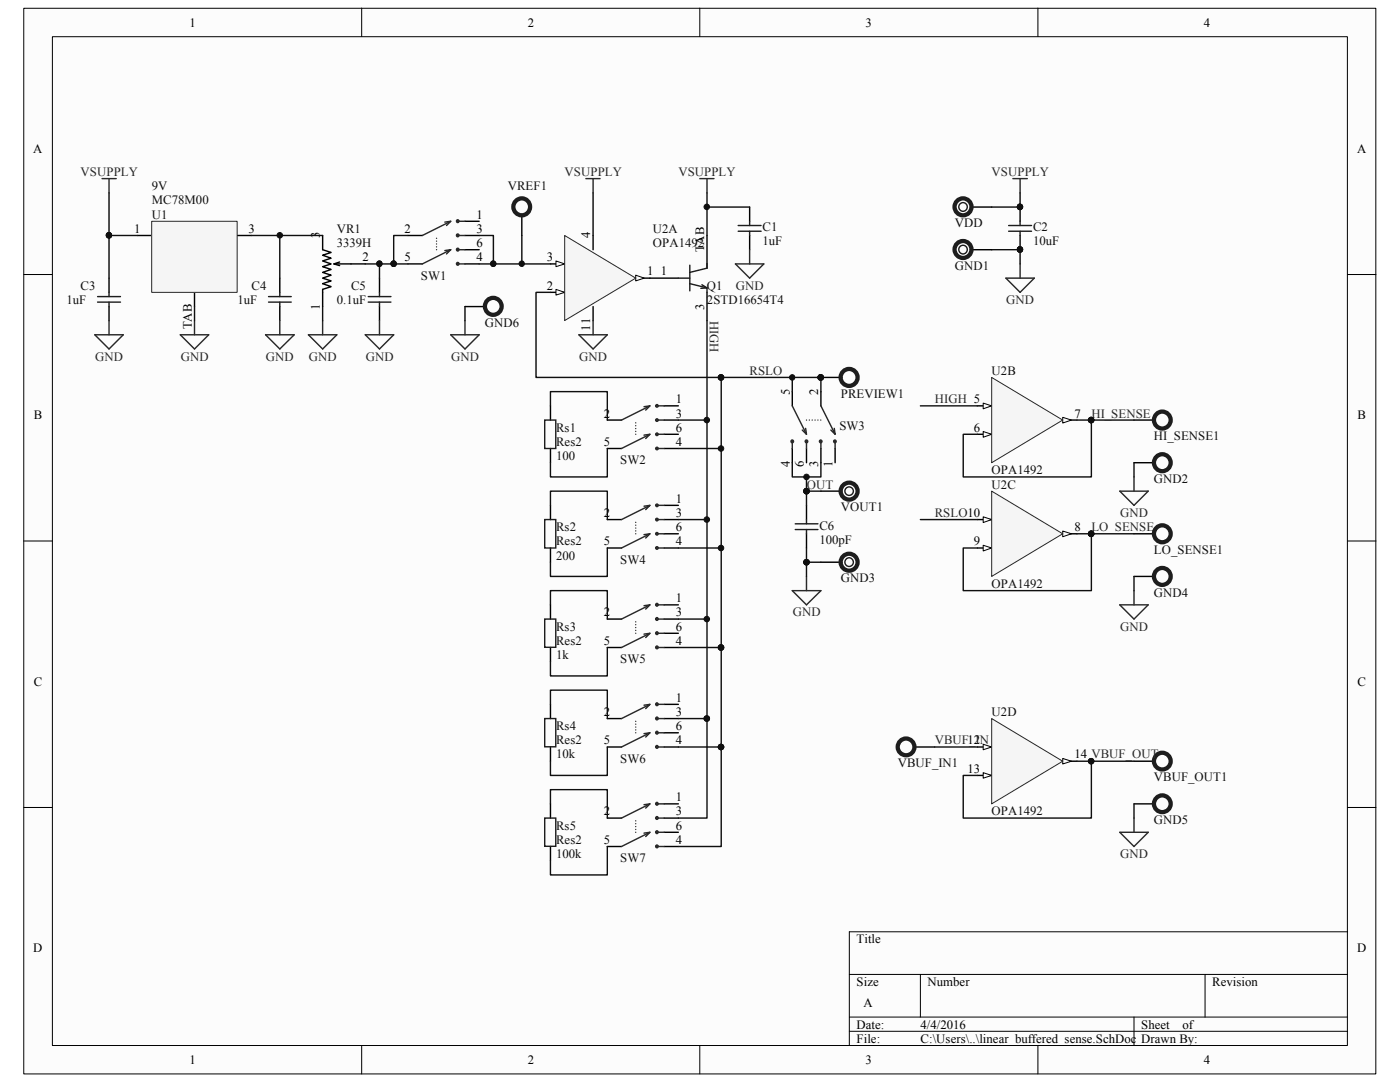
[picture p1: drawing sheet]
<svg xmlns="http://www.w3.org/2000/svg" width="279mm" height="216mm" viewBox="0 0 279 216" stroke-linecap="round" stroke-linejoin="round" font-family="sans-serif">
<path d="M4.8 1.7h269.8v212.6h-269.8z" fill="#fcfcfc"/>
<path d="M4.7 1.7h269.9v212.6h-269.9z" fill="none" stroke="#000" stroke-width=".2"/>
<path d="M10.5 7.4h258.4v201.2h-258.4z" fill="#fcfcfc"/>
<g fill="none" stroke="#000" stroke-width=".2">
<path d="M10.5 7.3h258.4v201.3h-258.4zM72.2 1.6v5.7M139.7 1.6v5.7M207.1 1.6v5.7M4.7 54.8h5.7M268.9 54.8h5.7M4.7 107.9h5.7M268.9 107.9h5.7M4.7 161.1h5.7M268.9 161.1h5.7M169.5 194.4h99.4M183.7 194.4v8.5"/>
<path d="M240.5 194.4v8.5M268.9 185.9h-99.4v22.7M72.2 208.6v5.7M139.7 208.6v5.7M169.5 202.9h99.4M169.5 205.8h99.4M207.1 208.6v5.7M226.3 202.9v5.7"/>
</g>
<path d="M126.9 55.5h2.8" fill="none" stroke="#000" stroke-width=".28"/>
<path d="M126.9 54.9l1.7 .6-1.7 .5z" fill="#fcfcfc"/>
<path d="M126.9 54.9l1.7 .6-1.7 .5z" fill="none" stroke="#000" stroke-width=".2"/>
<path d="M109.9 58.3h2.8" fill="none" stroke="#000" stroke-width=".28"/>
<path d="M111 57.7l1.7 .6-1.7 .6z" fill="#fcfcfc"/>
<path d="M111 57.7l1.7 .6-1.7 .6z" fill="none" stroke="#000" stroke-width=".2"/>
<path d="M109.9 52.7h2.8" fill="none" stroke="#000" stroke-width=".28"/>
<path d="M111 52.1l1.7 .6-1.7 .5z" fill="#fcfcfc"/>
<path d="M111 52.1l1.7 .6-1.7 .5z" fill="none" stroke="#000" stroke-width=".2"/>
<path d="M118.4 47v2.8M118.4 61.2v2.8" fill="none" stroke="#000" stroke-width=".28"/>
<path d="M112.7 47l14.2 8.5-14.2 8.5z" fill="#f5f5f5"/>
<path d="M112.7 47l14.2 8.5-14.2 8.5z" fill="none" stroke="#262626" stroke-width=".2"/>
<path d="M195.1 81h2.8" fill="none" stroke="#000" stroke-width=".28"/>
<path d="M196.2 80.4l1.7 .6-1.7 .6z" fill="#fcfcfc"/>
<path d="M196.2 80.4l1.7 .6-1.7 .6z" fill="none" stroke="#000" stroke-width=".2"/>
<path d="M195.1 86.7h2.8" fill="none" stroke="#000" stroke-width=".28"/>
<path d="M196.2 86.1l1.7 .6-1.7 .5z" fill="#fcfcfc"/>
<path d="M196.2 86.1l1.7 .6-1.7 .5z" fill="none" stroke="#000" stroke-width=".2"/>
<path d="M212.1 83.8h2.8" fill="none" stroke="#000" stroke-width=".28"/>
<path d="M212.1 83.3l1.7 .5-1.7 .6z" fill="#fcfcfc"/>
<path d="M212.1 83.3l1.7 .5-1.7 .6z" fill="none" stroke="#000" stroke-width=".2"/>
<path d="M197.9 75.3l14.2 8.5-14.2 8.5z" fill="#f5f5f5"/>
<path d="M197.9 75.3l14.2 8.5-14.2 8.5z" fill="none" stroke="#262626" stroke-width=".2"/>
<path d="M212.1 106.5h2.8" fill="none" stroke="#000" stroke-width=".28"/>
<path d="M212.1 106l1.7 .5-1.7 .6z" fill="#fcfcfc"/>
<path d="M212.1 106l1.7 .5-1.7 .6z" fill="none" stroke="#000" stroke-width=".2"/>
<path d="M195.1 109.3h2.8" fill="none" stroke="#000" stroke-width=".28"/>
<path d="M196.2 108.8l1.7 .5-1.7 .6z" fill="#fcfcfc"/>
<path d="M196.2 108.8l1.7 .5-1.7 .6z" fill="none" stroke="#000" stroke-width=".2"/>
<path d="M195.1 103.7h2.8" fill="none" stroke="#000" stroke-width=".28"/>
<path d="M196.2 103.1l1.7 .6-1.7 .6z" fill="#fcfcfc"/>
<path d="M196.2 103.1l1.7 .6-1.7 .6z" fill="none" stroke="#000" stroke-width=".2"/>
<path d="M197.9 98l14.2 8.5-14.2 8.5z" fill="#f5f5f5"/>
<path d="M197.9 98l14.2 8.5-14.2 8.5z" fill="none" stroke="#262626" stroke-width=".2"/>
<path d="M195.1 149.1h2.8" fill="none" stroke="#000" stroke-width=".28"/>
<path d="M196.2 148.5l1.7 .6-1.7 .5z" fill="#fcfcfc"/>
<path d="M196.2 148.5l1.7 .6-1.7 .5z" fill="none" stroke="#000" stroke-width=".2"/>
<path d="M195.1 154.7h2.8" fill="none" stroke="#000" stroke-width=".28"/>
<path d="M196.2 154.2l1.7 .5-1.7 .6z" fill="#fcfcfc"/>
<path d="M196.2 154.2l1.7 .5-1.7 .6z" fill="none" stroke="#000" stroke-width=".2"/>
<path d="M212.1 151.9h2.8" fill="none" stroke="#000" stroke-width=".28"/>
<path d="M212.1 151.3l1.7 .6-1.7 .5z" fill="#fcfcfc"/>
<path d="M212.1 151.3l1.7 .6-1.7 .5z" fill="none" stroke="#000" stroke-width=".2"/>
<path d="M197.9 143.4l14.2 8.5-14.2 8.5z" fill="#f5f5f5"/>
<path d="M197.9 143.4l14.2 8.5-14.2 8.5z" fill="none" stroke="#262626" stroke-width=".2"/>
<path d="M109.9 81v2.8M109.9 89.5v2.8M121.2 83.8h2.8M121.2 89.5h2.8M132.5 81h2.9M132.5 83.8h2.9M132.5 89.5h2.9M132.5 86.7h2.9" fill="none" stroke="#000" stroke-width=".28"/>
<path d="M108.7 83.8h2.2v5.7h-2.2z" fill="none" stroke="#1c1c1c" stroke-width=".28"/>
<path d="M128.5 81.2l1.2-.2-.8 .8M129.7 81l-5.7 2.8M131.1 81h1.4" fill="none" stroke="#262626" stroke-width=".28"/>
<circle cx="131.1" cy="81" r=".25" fill="#262626"/>
<g fill="none" stroke="#262626" stroke-width=".28">
<path d="M131.1 83.8h1.4"/>
<circle cx="131.1" cy="81" r=".25"/>
</g>
<circle cx="131.1" cy="83.8" r=".25" fill="#262626"/>
<g fill="none" stroke="#262626" stroke-width=".28">
<path d="M128.5 86.8l1.2-.1-.8 .8M129.7 86.7l-5.7 2.8M131.1 86.7h1.4"/>
<circle cx="131.1" cy="83.8" r=".25"/>
</g>
<circle cx="131.1" cy="86.7" r=".25" fill="#262626"/>
<g fill="none" stroke="#262626" stroke-width=".28">
<path d="M131.1 89.5h1.4"/>
<circle cx="131.1" cy="86.7" r=".25"/>
</g>
<circle cx="131.1" cy="89.5" r=".25" fill="#262626"/>
<circle cx="131.1" cy="89.5" r=".25" fill="none" stroke="#262626" stroke-width=".28"/>
<path d="M126.9 86.7v-2.9" fill="none" stroke="#262626" stroke-width=".28" stroke-dasharray="0 .6"/>
<path d="M109.9 81v-2.9h11.3v5.7M121.2 89.5v5.7h-11.3v-2.9M135.4 83.8h5.7" fill="none" stroke="#0e0e0e" stroke-width=".28"/>
<circle cx="141.1" cy="83.8" r=".55" fill="#0e0e0e"/>
<circle cx="141.1" cy="83.8" r=".55" fill="none" stroke="#0e0e0e" stroke-width=".2"/>
<path d="M135.4 89.5h8.5" fill="none" stroke="#0e0e0e" stroke-width=".28"/>
<circle cx="143.9" cy="89.5" r=".55" fill="#0e0e0e"/>
<circle cx="143.9" cy="89.5" r=".55" fill="none" stroke="#0e0e0e" stroke-width=".2"/>
<path d="M109.9 100.8v2.9M109.9 109.3v2.9M121.2 103.7h2.8M121.2 109.3h2.8M132.5 100.8h2.9M132.5 103.7h2.9M132.5 109.3h2.9M132.5 106.5h2.9" fill="none" stroke="#000" stroke-width=".28"/>
<path d="M108.7 103.7h2.2v5.6h-2.2z" fill="none" stroke="#1c1c1c" stroke-width=".28"/>
<path d="M128.5 101l1.2-.2-.8 .9M129.7 100.8l-5.7 2.9M131.1 100.8h1.4" fill="none" stroke="#262626" stroke-width=".28"/>
<circle cx="131.1" cy="100.8" r=".25" fill="#262626"/>
<g fill="none" stroke="#262626" stroke-width=".28">
<path d="M131.1 103.7h1.4"/>
<circle cx="131.1" cy="100.8" r=".25"/>
</g>
<circle cx="131.1" cy="103.7" r=".25" fill="#262626"/>
<g fill="none" stroke="#262626" stroke-width=".28">
<path d="M128.5 106.7l1.2-.2-.8 .9M129.7 106.5l-5.7 2.8M131.1 106.5h1.4"/>
<circle cx="131.1" cy="103.7" r=".25"/>
</g>
<circle cx="131.1" cy="106.5" r=".25" fill="#262626"/>
<g fill="none" stroke="#262626" stroke-width=".28">
<path d="M131.1 109.3h1.4"/>
<circle cx="131.1" cy="106.5" r=".25"/>
</g>
<circle cx="131.1" cy="109.3" r=".25" fill="#262626"/>
<circle cx="131.1" cy="109.3" r=".25" fill="none" stroke="#262626" stroke-width=".28"/>
<path d="M126.9 106.5v-2.8" fill="none" stroke="#262626" stroke-width=".28" stroke-dasharray="0 .6"/>
<path d="M109.9 100.8v-2.8h11.3v5.7M121.2 109.3v5.7h-11.3v-2.8M135.4 103.7h5.7" fill="none" stroke="#0e0e0e" stroke-width=".28"/>
<circle cx="141.1" cy="103.7" r=".55" fill="#0e0e0e"/>
<circle cx="141.1" cy="103.7" r=".55" fill="none" stroke="#0e0e0e" stroke-width=".2"/>
<path d="M135.4 109.3h8.5" fill="none" stroke="#0e0e0e" stroke-width=".28"/>
<circle cx="143.9" cy="109.3" r=".55" fill="#0e0e0e"/>
<circle cx="143.9" cy="109.3" r=".55" fill="none" stroke="#0e0e0e" stroke-width=".2"/>
<path d="M109.9 120.7v2.8M109.9 129.2v2.8M121.2 123.5h2.8M121.2 129.2h2.8M132.5 120.7h2.9M132.5 123.5h2.9M132.5 129.2h2.9M132.5 126.4h2.9" fill="none" stroke="#000" stroke-width=".28"/>
<path d="M108.7 123.5h2.2v5.7h-2.2z" fill="none" stroke="#1c1c1c" stroke-width=".28"/>
<path d="M128.5 120.9l1.2-.2-.8 .8M129.7 120.7l-5.7 2.8M131.1 120.7h1.4" fill="none" stroke="#262626" stroke-width=".28"/>
<circle cx="131.1" cy="120.7" r=".26" fill="#262626"/>
<g fill="none" stroke="#262626" stroke-width=".28">
<path d="M131.1 123.5h1.4"/>
<circle cx="131.1" cy="120.7" r=".26"/>
</g>
<circle cx="131.1" cy="123.5" r=".26" fill="#262626"/>
<g fill="none" stroke="#262626" stroke-width=".28">
<path d="M128.5 126.5l1.2-.1-.8 .8M129.7 126.4l-5.7 2.8M131.1 126.4h1.4"/>
<circle cx="131.1" cy="123.5" r=".26"/>
</g>
<circle cx="131.1" cy="126.3" r=".26" fill="#262626"/>
<g fill="none" stroke="#262626" stroke-width=".28">
<path d="M131.1 129.2h1.4"/>
<circle cx="131.1" cy="126.3" r=".26"/>
</g>
<circle cx="131.1" cy="129.2" r=".26" fill="#262626"/>
<circle cx="131.1" cy="129.2" r=".26" fill="none" stroke="#262626" stroke-width=".28"/>
<path d="M126.9 126.4v-2.9" fill="none" stroke="#262626" stroke-width=".28" stroke-dasharray="0 .6"/>
<path d="M109.9 120.7v-2.8h11.3v5.6M121.2 129.2v5.7h-11.3v-2.9M135.4 123.5h5.7" fill="none" stroke="#0e0e0e" stroke-width=".28"/>
<circle cx="141.1" cy="123.5" r=".55" fill="#0e0e0e"/>
<circle cx="141.1" cy="123.5" r=".55" fill="none" stroke="#0e0e0e" stroke-width=".2"/>
<path d="M135.4 129.2h8.5" fill="none" stroke="#0e0e0e" stroke-width=".28"/>
<circle cx="143.9" cy="129.2" r=".55" fill="#0e0e0e"/>
<circle cx="143.9" cy="129.2" r=".55" fill="none" stroke="#0e0e0e" stroke-width=".2"/>
<path d="M109.9 140.5v2.9M109.9 149.1v2.8M121.2 143.4h2.8M121.2 149.1h2.8M132.5 140.5h2.9M132.5 143.4h2.9M132.5 149.1h2.9M132.5 146.2h2.9" fill="none" stroke="#000" stroke-width=".28"/>
<path d="M108.7 143.4h2.2v5.6h-2.2z" fill="none" stroke="#1c1c1c" stroke-width=".28"/>
<path d="M128.5 140.7l1.2-.2-.8 .9M129.7 140.5l-5.7 2.9M131.1 140.5h1.4" fill="none" stroke="#262626" stroke-width=".28"/>
<circle cx="131.1" cy="140.5" r=".26" fill="#262626"/>
<g fill="none" stroke="#262626" stroke-width=".28">
<path d="M131.1 143.4h1.4"/>
<circle cx="131.1" cy="140.5" r=".26"/>
</g>
<circle cx="131.1" cy="143.3" r=".26" fill="#262626"/>
<g fill="none" stroke="#262626" stroke-width=".28">
<path d="M128.5 146.4l1.2-.2-.8 .9M129.7 146.2l-5.7 2.9M131.1 146.2h1.4"/>
<circle cx="131.1" cy="143.3" r=".26"/>
</g>
<circle cx="131.1" cy="146.2" r=".26" fill="#262626"/>
<g fill="none" stroke="#262626" stroke-width=".28">
<path d="M131.1 149.1h1.4"/>
<circle cx="131.1" cy="146.2" r=".26"/>
</g>
<circle cx="131.1" cy="149" r=".26" fill="#262626"/>
<circle cx="131.1" cy="149" r=".26" fill="none" stroke="#262626" stroke-width=".28"/>
<path d="M126.9 146.2v-2.8" fill="none" stroke="#262626" stroke-width=".28" stroke-dasharray="0 .6"/>
<path d="M109.9 140.5v-2.8h11.3v5.7M121.2 149.1v5.6h-11.3v-2.8M135.4 143.4h5.7v19.8h-5.7" fill="none" stroke="#0e0e0e" stroke-width=".28"/>
<circle cx="141.1" cy="143.4" r=".55" fill="#0e0e0e"/>
<circle cx="141.1" cy="143.4" r=".55" fill="none" stroke="#0e0e0e" stroke-width=".2"/>
<path d="M109.9 160.4v2.8M109.9 168.9v2.8M121.2 163.2h2.8M121.2 168.9h2.8M132.5 160.4h2.9M132.5 163.2h2.9M132.5 168.9h2.9M132.5 166.1h2.9" fill="none" stroke="#000" stroke-width=".28"/>
<path d="M108.7 163.2h2.2v5.7h-2.2z" fill="none" stroke="#1c1c1c" stroke-width=".28"/>
<path d="M128.5 160.6l1.2-.2-.8 .8M129.7 160.4l-5.7 2.8M131.1 160.4h1.4" fill="none" stroke="#262626" stroke-width=".28"/>
<circle cx="131.1" cy="160.4" r=".26" fill="#262626"/>
<g fill="none" stroke="#262626" stroke-width=".28">
<path d="M131.1 163.2h1.4"/>
<circle cx="131.1" cy="160.4" r=".26"/>
</g>
<circle cx="131.1" cy="163.2" r=".26" fill="#262626"/>
<g fill="none" stroke="#262626" stroke-width=".28">
<path d="M128.5 166.2l1.2-.1-.8 .8M129.7 166.1l-5.7 2.8M131.1 166.1h1.4"/>
<circle cx="131.1" cy="163.2" r=".26"/>
</g>
<circle cx="131.1" cy="166" r=".26" fill="#262626"/>
<g fill="none" stroke="#262626" stroke-width=".28">
<path d="M131.1 168.9h1.4"/>
<circle cx="131.1" cy="166" r=".26"/>
</g>
<circle cx="131.1" cy="168.9" r=".26" fill="#262626"/>
<circle cx="131.1" cy="168.9" r=".26" fill="none" stroke="#262626" stroke-width=".28"/>
<path d="M126.9 166.1v-2.9" fill="none" stroke="#262626" stroke-width=".28" stroke-dasharray="0 .6"/>
<path d="M143.9 149.1v19.8h-8.5M109.9 160.4v-2.8h11.3v5.6M121.2 168.9v5.7h-11.3v-2.9" fill="none" stroke="#0e0e0e" stroke-width=".28"/>
<circle cx="143.9" cy="149.1" r=".55" fill="#0e0e0e"/>
<circle cx="143.9" cy="149.1" r=".55" fill="none" stroke="#0e0e0e" stroke-width=".2"/>
<path d="M129.7 55.5h5.7M141.1 47v5.7M141.1 58.3v5.7" fill="none" stroke="#000" stroke-width=".28"/>
<path d="M135.4 55.5h2.3M137.7 56.6l3.4 .8v.9M137.7 52.9v5.1M140.1 56.8l1 .6-1.2 .1M141.1 52.7v.8l-3.4 .9" fill="none" stroke="#1c1c1c" stroke-width=".28"/>
<path d="M116.9 35.6h2.9M118.4 35.6v2.9M115.5 66.8h5.7l-2.8 2.8zM118.4 64v2.8" fill="none" stroke="#262626" stroke-width=".28"/>
<path d="M135.4 149.1h8.5" fill="none" stroke="#0e0e0e" stroke-width=".28"/>
<circle cx="143.9" cy="149.1" r=".55" fill="#0e0e0e"/>
<circle cx="143.9" cy="149.1" r=".55" fill="none" stroke="#0e0e0e" stroke-width=".2"/>
<path d="M158.1 117.9h5.7l-2.8 2.8zM161 115v2.9" fill="none" stroke="#262626" stroke-width=".28"/>
<path d="M161 100.8v2.9M161 106.5v2.8" fill="none" stroke="#000" stroke-width=".28"/>
<path d="M158.7 105.7h4.5M158.7 104.5h4.5M161 103.7v.8M161 105.7v.8" fill="none" stroke="#1c1c1c" stroke-width=".28"/>
<path d="M161 109.3v2.9" fill="none" stroke="#0e0e0e" stroke-width=".28"/>
<circle cx="161" cy="112.2" r=".55" fill="#0e0e0e"/>
<circle cx="161" cy="112.2" r=".55" fill="none" stroke="#0e0e0e" stroke-width=".2"/>
<path d="M143.9 129.2v19.9" fill="none" stroke="#0e0e0e" stroke-width=".28"/>
<circle cx="143.9" cy="149.1" r=".55" fill="#0e0e0e"/>
<circle cx="143.9" cy="149.1" r=".55" fill="none" stroke="#0e0e0e" stroke-width=".2"/>
<circle cx="143.9" cy="129.2" r=".55" fill="#0e0e0e"/>
<circle cx="143.9" cy="129.2" r=".55" fill="none" stroke="#0e0e0e" stroke-width=".2"/>
<path d="M183.7 81h11.4M214.9 83.8h2.9M183.7 103.7h11.4" fill="none" stroke="#0e0e0e" stroke-width=".28"/>
<circle cx="217.8" cy="83.8" r=".55" fill="#0e0e0e"/>
<circle cx="217.8" cy="83.8" r=".55" fill="none" stroke="#0e0e0e" stroke-width=".2"/>
<path d="M217.8 106.5h8.5" fill="none" stroke="#0e0e0e" stroke-width=".28"/>
<circle cx="217.8" cy="106.5" r=".55" fill="#0e0e0e"/>
<circle cx="217.8" cy="106.5" r=".55" fill="none" stroke="#0e0e0e" stroke-width=".2"/>
<path d="M217.8 83.8v11.4h-25.6v-8.5h2.9" fill="none" stroke="#0e0e0e" stroke-width=".28"/>
<circle cx="217.8" cy="83.8" r=".55" fill="#0e0e0e"/>
<circle cx="217.8" cy="83.8" r=".55" fill="none" stroke="#0e0e0e" stroke-width=".2"/>
<path d="M217.8 83.8h8.5" fill="none" stroke="#0e0e0e" stroke-width=".28"/>
<circle cx="217.8" cy="83.8" r=".55" fill="#0e0e0e"/>
<circle cx="217.8" cy="83.8" r=".55" fill="none" stroke="#0e0e0e" stroke-width=".2"/>
<path d="M226.3 83.8h4.3M226.3 92.3h4.3M226.3 106.5h4.3M226.3 115h4.3" fill="none" stroke="#000" stroke-width=".28"/>
<g fill="none" stroke="#1c1c1c" stroke-width=".85">
<circle cx="232" cy="83.8" r="1.68"/>
<circle cx="232" cy="92.3" r="1.68"/>
<circle cx="232" cy="106.5" r="1.68"/>
<circle cx="232" cy="115" r="1.68"/>
</g>
<path d="M202.1 35.6h2.9M203.6 35.6v2.9M200.7 55.5h5.7l-2.8 2.8zM203.6 52.7v2.8M223.5 98h5.7l-2.9 2.8zM226.3 95.2v2.8M226.3 117.9v2.8M223.5 120.7h5.7l-2.9 2.8z" fill="none" stroke="#262626" stroke-width=".28"/>
<path d="M143.9 75.3v53.9M226.3 92.3v2.9M226.3 115v2.9" fill="none" stroke="#0e0e0e" stroke-width=".28"/>
<circle cx="143.9" cy="129.2" r=".55" fill="#0e0e0e"/>
<circle cx="143.9" cy="129.2" r=".55" fill="none" stroke="#0e0e0e" stroke-width=".2"/>
<circle cx="143.9" cy="75.3" r=".55" fill="#0e0e0e"/>
<circle cx="143.9" cy="75.3" r=".55" fill="none" stroke="#0e0e0e" stroke-width=".2"/>
<path d="M109.9 58.3h-2.9v17h36.9" fill="none" stroke="#0e0e0e" stroke-width=".28"/>
<circle cx="143.9" cy="75.3" r=".55" fill="#0e0e0e"/>
<circle cx="143.9" cy="75.3" r=".55" fill="none" stroke="#0e0e0e" stroke-width=".2"/>
<path d="M217.8 106.5v11.4h-25.6v-8.6h2.9" fill="none" stroke="#0e0e0e" stroke-width=".28"/>
<circle cx="217.8" cy="106.5" r=".55" fill="#0e0e0e"/>
<circle cx="217.8" cy="106.5" r=".55" fill="none" stroke="#0e0e0e" stroke-width=".2"/>
<path d="M214.9 106.5h2.9" fill="none" stroke="#0e0e0e" stroke-width=".28"/>
<circle cx="217.8" cy="106.5" r=".55" fill="#0e0e0e"/>
<circle cx="217.8" cy="106.5" r=".55" fill="none" stroke="#0e0e0e" stroke-width=".2"/>
<path d="M203.6 47v2.8" fill="none" stroke="#000" stroke-width=".28"/>
<circle cx="203.5" cy="49.8" r=".54" fill="#0e0e0e"/>
<circle cx="203.5" cy="49.8" r=".54" fill="none" stroke="#0e0e0e" stroke-width=".2"/>
<path d="M203.6 41.3v2.9" fill="none" stroke="#000" stroke-width=".28"/>
<circle cx="203.5" cy="41.3" r=".54" fill="#0e0e0e"/>
<circle cx="203.5" cy="41.3" r=".54" fill="none" stroke="#0e0e0e" stroke-width=".2"/>
<path d="M201.3 45h4.6M201.3 46.1h4.6M203.6 44.2v.8M203.6 46.1v.9" fill="none" stroke="#1c1c1c" stroke-width=".28"/>
<circle cx="203.5" cy="49.8" r=".54" fill="#0e0e0e"/>
<circle cx="203.5" cy="49.8" r=".54" fill="none" stroke="#0e0e0e" stroke-width=".2"/>
<circle cx="203.5" cy="41.3" r=".54" fill="#0e0e0e"/>
<circle cx="203.5" cy="41.3" r=".54" fill="none" stroke="#0e0e0e" stroke-width=".2"/>
<path d="M118.4 38.5v8.5M141.1 38.5v8.5" fill="none" stroke="#0e0e0e" stroke-width=".28"/>
<path d="M104.1 42.7v4.3M158.1 78.1v2.9M163.8 78.1v2.9M158.1 89.5v2.8M161 89.5v2.8M163.8 89.5v2.8M166.7 89.5v2.8" fill="none" stroke="#000" stroke-width=".28"/>
<circle cx="104.1" cy="41.3" r="1.68" fill="none" stroke="#1c1c1c" stroke-width=".85"/>
<path d="M139.7 35.6h2.8M141.1 35.6v2.9M163.8 81l2.9 5.7M166.5 85.5l.2 1.2-.9-.9M166.7 88.1v1.4" fill="none" stroke="#262626" stroke-width=".28"/>
<circle cx="166.6" cy="88.1" r=".26" fill="#262626"/>
<g fill="none" stroke="#262626" stroke-width=".28">
<path d="M163.8 88.1v1.4"/>
<circle cx="166.6" cy="88.1" r=".26"/>
</g>
<circle cx="163.8" cy="88.1" r=".26" fill="#262626"/>
<g fill="none" stroke="#262626" stroke-width=".28">
<path d="M158.1 81l2.9 5.7M160.8 85.5l.2 1.2-.9-.9M161 88.1v1.4"/>
<circle cx="163.8" cy="88.1" r=".26"/>
</g>
<circle cx="160.9" cy="88.1" r=".26" fill="#262626"/>
<g fill="none" stroke="#262626" stroke-width=".28">
<path d="M158.1 88.1v1.4"/>
<circle cx="160.9" cy="88.1" r=".26"/>
</g>
<circle cx="158.1" cy="88.1" r=".26" fill="#262626"/>
<circle cx="158.1" cy="88.1" r=".26" fill="none" stroke="#262626" stroke-width=".28"/>
<path d="M161 83.8h2.8" fill="none" stroke="#262626" stroke-width=".28" stroke-dasharray="0 .6"/>
<path d="M158.1 75.3v2.8" fill="none" stroke="#0e0e0e" stroke-width=".28"/>
<circle cx="158.1" cy="75.3" r=".53" fill="#0e0e0e"/>
<circle cx="158.1" cy="75.3" r=".53" fill="none" stroke="#0e0e0e" stroke-width=".2"/>
<path d="M158.1 92.3v2.9h5.7v-2.9M161 98h2.8" fill="none" stroke="#0e0e0e" stroke-width=".28"/>
<circle cx="161" cy="98" r=".55" fill="#0e0e0e"/>
<circle cx="161" cy="98" r=".55" fill="none" stroke="#0e0e0e" stroke-width=".2"/>
<path d="M161 98v2.8" fill="none" stroke="#0e0e0e" stroke-width=".28"/>
<circle cx="161" cy="98" r=".55" fill="#0e0e0e"/>
<circle cx="161" cy="98" r=".55" fill="none" stroke="#0e0e0e" stroke-width=".2"/>
<path d="M161 95.2v2.8" fill="none" stroke="#0e0e0e" stroke-width=".28"/>
<circle cx="161" cy="98" r=".55" fill="#0e0e0e"/>
<circle cx="161" cy="98" r=".55" fill="none" stroke="#0e0e0e" stroke-width=".2"/>
<circle cx="161" cy="95.2" r=".55" fill="#0e0e0e"/>
<circle cx="161" cy="95.2" r=".55" fill="none" stroke="#0e0e0e" stroke-width=".2"/>
<path d="M182.3 149.1h4.2M226.3 151.9h4.3" fill="none" stroke="#000" stroke-width=".28"/>
<g fill="none" stroke="#1c1c1c" stroke-width=".85">
<circle cx="180.8" cy="149" r="1.67"/>
<circle cx="232" cy="151.9" r="1.67"/>
</g>
<path d="M186.5 149.1h8.6M214.9 151.9h11.4M217.8 151.9v11.3h-25.6v-8.5h2.9" fill="none" stroke="#0e0e0e" stroke-width=".28"/>
<circle cx="217.8" cy="151.9" r=".55" fill="#0e0e0e"/>
<circle cx="217.8" cy="151.9" r=".55" fill="none" stroke="#0e0e0e" stroke-width=".2"/>
<path d="M104.1 47v5.7" fill="none" stroke="#0e0e0e" stroke-width=".28"/>
<circle cx="104.1" cy="52.6" r=".53" fill="#0e0e0e"/>
<circle cx="104.1" cy="52.6" r=".53" fill="none" stroke="#0e0e0e" stroke-width=".2"/>
<path d="M203.6 49.8v2.9" fill="none" stroke="#0e0e0e" stroke-width=".28"/>
<circle cx="203.5" cy="49.8" r=".54" fill="#0e0e0e"/>
<circle cx="203.5" cy="49.8" r=".54" fill="none" stroke="#0e0e0e" stroke-width=".2"/>
<path d="M197.9 49.8h5.7" fill="none" stroke="#0e0e0e" stroke-width=".28"/>
<circle cx="203.5" cy="49.8" r=".54" fill="#0e0e0e"/>
<circle cx="203.5" cy="49.8" r=".54" fill="none" stroke="#0e0e0e" stroke-width=".2"/>
<path d="M161 112.2v2.8" fill="none" stroke="#0e0e0e" stroke-width=".28"/>
<circle cx="161" cy="112.2" r=".55" fill="#0e0e0e"/>
<circle cx="161" cy="112.2" r=".55" fill="none" stroke="#0e0e0e" stroke-width=".2"/>
<path d="M161 112.2h2.8" fill="none" stroke="#0e0e0e" stroke-width=".28"/>
<circle cx="161" cy="112.2" r=".55" fill="#0e0e0e"/>
<circle cx="161" cy="112.2" r=".55" fill="none" stroke="#0e0e0e" stroke-width=".2"/>
<path d="M203.6 38.5v2.8" fill="none" stroke="#0e0e0e" stroke-width=".28"/>
<circle cx="203.5" cy="41.3" r=".54" fill="#0e0e0e"/>
<circle cx="203.5" cy="41.3" r=".54" fill="none" stroke="#0e0e0e" stroke-width=".2"/>
<path d="M197.9 41.3h5.7" fill="none" stroke="#0e0e0e" stroke-width=".28"/>
<circle cx="203.5" cy="41.3" r=".54" fill="#0e0e0e"/>
<circle cx="203.5" cy="41.3" r=".54" fill="none" stroke="#0e0e0e" stroke-width=".2"/>
<path d="M75.7 55.5v2.8M81.4 47h2.9M81.4 52.7h2.9M92.8 44.2h2.8M92.8 47h2.8M92.8 52.7h2.8M92.8 49.8h2.8M75.7 61.2v2.8M163.8 98h4.3M163.8 112.2h4.3" fill="none" stroke="#000" stroke-width=".28"/>
<g fill="none" stroke="#1c1c1c" stroke-width=".85">
<circle cx="169.5" cy="98" r="1.69"/>
<circle cx="169.5" cy="112.2" r="1.69"/>
</g>
<g fill="none" stroke="#1c1c1c" stroke-width=".28">
<path d="M73.5 59.2h4.5M75.7 58.3v.9M73.5 60.3h4.5M75.7 60.3v.9"/>
<circle cx="169.5" cy="98" r=".85"/>
<circle cx="169.5" cy="112.2" r=".86"/>
</g>
<path d="M88.8 44.3l1.2-.1-.9 .8M90 44.2l-5.7 2.8M91.4 44.2h1.4M72.9 66.8h5.7l-2.9 2.8zM75.7 64v2.8" fill="none" stroke="#262626" stroke-width=".28"/>
<circle cx="91.3" cy="44.1" r=".27" fill="#262626"/>
<g fill="none" stroke="#262626" stroke-width=".28">
<path d="M91.4 47h1.4"/>
<circle cx="91.3" cy="44.1" r=".27"/>
</g>
<circle cx="91.3" cy="47" r=".27" fill="#262626"/>
<g fill="none" stroke="#262626" stroke-width=".28">
<path d="M88.8 50l1.2-.2-.9 .9M90 49.8l-5.7 2.9M91.4 49.8h1.4"/>
<circle cx="91.3" cy="47" r=".27"/>
</g>
<circle cx="91.3" cy="49.8" r=".27" fill="#262626"/>
<g fill="none" stroke="#262626" stroke-width=".28">
<path d="M91.4 52.7h1.4"/>
<circle cx="91.3" cy="49.8" r=".27"/>
</g>
<circle cx="91.3" cy="52.6" r=".27" fill="#262626"/>
<circle cx="91.3" cy="52.6" r=".27" fill="none" stroke="#262626" stroke-width=".28"/>
<path d="M87.1 49.8v-2.8" fill="none" stroke="#262626" stroke-width=".28" stroke-dasharray="0 .6"/>
<path d="M95.6 47h2.9v5.7h-2.9" fill="none" stroke="#0e0e0e" stroke-width=".28"/>
<circle cx="98.4" cy="52.6" r=".54" fill="#0e0e0e"/>
<circle cx="98.4" cy="52.6" r=".54" fill="none" stroke="#0e0e0e" stroke-width=".2"/>
<path d="M27.4 47h2.9M38.8 58.3v2.9M47.3 47h2.9" fill="none" stroke="#000" stroke-width=".28"/>
<path d="M30.3 44.2h17v14.1h-17z" fill-rule="evenodd" fill="#f5f5f5"/>
<path d="M30.3 44.2h17v14.1h-17z" fill="none" stroke="#262626" stroke-width=".2"/>
<path d="M20.4 35.6h2.8M21.8 35.6v2.9" fill="none" stroke="#262626" stroke-width=".28"/>
<path d="M21.8 55.5v2.8M21.8 61.2v2.8" fill="none" stroke="#000" stroke-width=".28"/>
<path d="M19.5 59.2h4.5M21.8 58.3v.9M19.5 60.3h4.5M21.8 60.3v.9" fill="none" stroke="#1c1c1c" stroke-width=".28"/>
<path d="M98.5 52.7h11.4" fill="none" stroke="#0e0e0e" stroke-width=".28"/>
<circle cx="98.4" cy="52.6" r=".54" fill="#0e0e0e"/>
<circle cx="98.4" cy="52.6" r=".54" fill="none" stroke="#0e0e0e" stroke-width=".2"/>
<path d="M36 66.8h5.7l-2.9 2.8zM38.8 64v2.8" fill="none" stroke="#262626" stroke-width=".28"/>
<path d="M21.8 47v8.5M38.8 61.2v2.8" fill="none" stroke="#0e0e0e" stroke-width=".28"/>
<circle cx="21.7" cy="46.9" r=".54" fill="#0e0e0e"/>
<circle cx="21.7" cy="46.9" r=".54" fill="none" stroke="#0e0e0e" stroke-width=".2"/>
<path d="M18.9 66.8h5.7l-2.8 2.8zM21.8 64v2.8M61.6 66.8h5.6l-2.8 2.8zM64.4 64v2.8" fill="none" stroke="#262626" stroke-width=".28"/>
<path d="M64.4 61.2v2.8" fill="none" stroke="#0e0e0e" stroke-width=".28"/>
<path d="M64.4 47v2.8l1.7 .6-1.7 .5 1.7 .6-1.7 .6 1.7 .6-1.7 .5 1.7 .6-1.7 .6 1.7 .5-1.7 .6 1.7 .5-1.7 .6 1.7 .6-1.7 .5v3.5M66.6 52.7h6.3M67.8 52.3l-1.2 .4 1.2 .3" fill="none" stroke="#000" stroke-width=".28"/>
<circle cx="161" cy="98" r=".55" fill="#0e0e0e"/>
<circle cx="161" cy="98" r=".55" fill="none" stroke="#0e0e0e" stroke-width=".2"/>
<path d="M163.8 75.3h4.3" fill="none" stroke="#000" stroke-width=".28"/>
<circle cx="163.8" cy="75.3" r=".55" fill="#0e0e0e"/>
<circle cx="163.8" cy="75.3" r=".55" fill="none" stroke="#0e0e0e" stroke-width=".2"/>
<circle cx="169.5" cy="75.3" r="1.69" fill="none" stroke="#1c1c1c" stroke-width=".85"/>
<circle cx="163.8" cy="75.3" r=".55" fill="#0e0e0e"/>
<circle cx="163.8" cy="75.3" r=".55" fill="none" stroke="#0e0e0e" stroke-width=".2"/>
<path d="M143.9 75.3h19.9" fill="none" stroke="#0e0e0e" stroke-width=".28"/>
<circle cx="143.9" cy="75.3" r=".55" fill="#0e0e0e"/>
<circle cx="143.9" cy="75.3" r=".55" fill="none" stroke="#0e0e0e" stroke-width=".2"/>
<circle cx="163.8" cy="75.3" r=".55" fill="#0e0e0e"/>
<circle cx="163.8" cy="75.3" r=".55" fill="none" stroke="#0e0e0e" stroke-width=".2"/>
<path d="M163.8 75.3v2.8" fill="none" stroke="#0e0e0e" stroke-width=".28"/>
<circle cx="163.8" cy="75.3" r=".55" fill="#0e0e0e"/>
<circle cx="163.8" cy="75.3" r=".55" fill="none" stroke="#0e0e0e" stroke-width=".2"/>
<path d="M21.8 38.5v8.5" fill="none" stroke="#0e0e0e" stroke-width=".28"/>
<circle cx="21.7" cy="46.9" r=".54" fill="#0e0e0e"/>
<circle cx="21.7" cy="46.9" r=".54" fill="none" stroke="#0e0e0e" stroke-width=".2"/>
<path d="M21.8 47h5.6" fill="none" stroke="#0e0e0e" stroke-width=".28"/>
<circle cx="21.7" cy="46.9" r=".54" fill="#0e0e0e"/>
<circle cx="21.7" cy="46.9" r=".54" fill="none" stroke="#0e0e0e" stroke-width=".2"/>
<path d="M81.4 47h-2.8v5.7" fill="none" stroke="#0e0e0e" stroke-width=".28"/>
<circle cx="78.5" cy="52.6" r=".53" fill="#0e0e0e"/>
<circle cx="78.5" cy="52.6" r=".53" fill="none" stroke="#0e0e0e" stroke-width=".2"/>
<path d="M78.6 52.7h2.8" fill="none" stroke="#0e0e0e" stroke-width=".28"/>
<circle cx="78.5" cy="52.6" r=".53" fill="#0e0e0e"/>
<circle cx="78.5" cy="52.6" r=".53" fill="none" stroke="#0e0e0e" stroke-width=".2"/>
<path d="M78.6 52.7h-2.9v2.8" fill="none" stroke="#0e0e0e" stroke-width=".28"/>
<circle cx="75.7" cy="52.6" r=".54" fill="#0e0e0e"/>
<circle cx="75.7" cy="52.6" r=".54" fill="none" stroke="#0e0e0e" stroke-width=".2"/>
<circle cx="78.5" cy="52.6" r=".53" fill="#0e0e0e"/>
<circle cx="78.5" cy="52.6" r=".53" fill="none" stroke="#0e0e0e" stroke-width=".2"/>
<path d="M55.8 55.5v2.8M55.8 61.2v2.8" fill="none" stroke="#000" stroke-width=".28"/>
<path d="M53.6 59.2h4.5M55.8 58.3v.9M53.6 60.3h4.5M55.8 60.3v.9" fill="none" stroke="#1c1c1c" stroke-width=".28"/>
<path d="M50.2 47h14.2M72.9 52.7h2.8" fill="none" stroke="#0e0e0e" stroke-width=".28"/>
<circle cx="75.7" cy="52.6" r=".54" fill="#0e0e0e"/>
<circle cx="75.7" cy="52.6" r=".54" fill="none" stroke="#0e0e0e" stroke-width=".2"/>
<path d="M53 66.8h5.7l-2.9 2.8zM55.8 64v2.8" fill="none" stroke="#262626" stroke-width=".28"/>
<path d="M55.8 47v8.5" fill="none" stroke="#0e0e0e" stroke-width=".28"/>
<circle cx="55.8" cy="46.9" r=".55" fill="#0e0e0e"/>
<circle cx="55.8" cy="46.9" r=".55" fill="none" stroke="#0e0e0e" stroke-width=".2"/>
<path d="M149.6 41.3v2.9M149.6 47v2.8" fill="none" stroke="#000" stroke-width=".28"/>
<path d="M147.3 45h4.6M147.3 46.1h4.6M149.6 44.2v.8M149.6 46.1v.9" fill="none" stroke="#1c1c1c" stroke-width=".28"/>
<path d="M141.1 41.3h8.5" fill="none" stroke="#0e0e0e" stroke-width=".28"/>
<circle cx="141.1" cy="41.3" r=".55" fill="#0e0e0e"/>
<circle cx="141.1" cy="41.3" r=".55" fill="none" stroke="#0e0e0e" stroke-width=".2"/>
<path d="M146.8 52.7h5.6l-2.8 2.8zM149.6 49.8v2.9" fill="none" stroke="#262626" stroke-width=".28"/>
<path d="M193.6 41.3h4.3M193.6 49.8h4.3" fill="none" stroke="#000" stroke-width=".28"/>
<g fill="none" stroke="#1c1c1c" stroke-width=".85">
<circle cx="192.2" cy="49.8" r="1.69"/>
<circle cx="192.2" cy="41.3" r="1.69"/>
</g>
<g fill="none" stroke="#1c1c1c" stroke-width=".28">
<circle cx="192.2" cy="49.8" r=".86"/>
<circle cx="192.2" cy="41.3" r=".86"/>
</g>
<path d="M141.1 64v79.4" fill="none" stroke="#0e0e0e" stroke-width=".28"/>
<circle cx="141.1" cy="143.4" r=".55" fill="#0e0e0e"/>
<circle cx="141.1" cy="143.4" r=".55" fill="none" stroke="#0e0e0e" stroke-width=".2"/>
<path d="M92.8 61.2h4.3M226.3 160.4h4.3" fill="none" stroke="#000" stroke-width=".28"/>
<g fill="none" stroke="#1c1c1c" stroke-width=".85">
<circle cx="98.4" cy="61.1" r="1.69"/>
<circle cx="232" cy="160.4" r="1.67"/>
</g>
<path d="M90 66.8h5.6l-2.8 2.8zM92.8 64v2.8M223.5 166.1h5.7l-2.9 2.8zM226.3 163.2v2.9" fill="none" stroke="#262626" stroke-width=".28"/>
<path d="M92.8 61.2v2.8M226.3 160.4v2.8" fill="none" stroke="#0e0e0e" stroke-width=".28"/>
<circle cx="217.8" cy="151.9" r=".55" fill="#0e0e0e"/>
<circle cx="217.8" cy="151.9" r=".55" fill="none" stroke="#0e0e0e" stroke-width=".2"/>
<circle cx="217.8" cy="83.8" r=".55" fill="#0e0e0e"/>
<circle cx="217.8" cy="83.8" r=".55" fill="none" stroke="#0e0e0e" stroke-width=".2"/>
<circle cx="217.8" cy="106.5" r=".55" fill="#0e0e0e"/>
<circle cx="217.8" cy="106.5" r=".55" fill="none" stroke="#0e0e0e" stroke-width=".2"/>
<g font-size="2.5">
<text x="37.8" y="5.3">1</text>
<text x="105.3" y="5.3">2</text>
<text x="172.8" y="5.3">3</text>
<text x="240.2" y="5.3">4</text>
<text x="6.6" y="30.5">A</text>
<text x="270.8" y="30.5">A</text>
<text x="26.8" y="46.4">1</text>
<text x="49.6" y="46.4">3</text>
<text x="63.8" y="47.5" transform="rotate(-90 63.8 47.5)">3</text>
<text x="80.7" y="46.4">2</text>
<text x="95.1" y="43.6">1</text>
<text x="95.1" y="46.4">3</text>
<text x="117.8" y="47.5" transform="rotate(-90 117.8 47.5)">4</text>
<text x="72.3" y="52.1">2</text>
<text x="80.7" y="52.1">5</text>
<text x="95.1" y="52.1">4</text>
<text x="95.1" y="49.3">6</text>
<text x="109.1" y="52.1">3</text>
<text x="114.7" y="53.5">INA+</text>
<text x="140.5" y="50.4" transform="rotate(-90 140.5 50.4)">TAB</text>
<text x="109.1" y="57.8">2</text>
<text x="114.7" y="59.2">INA-</text>
<text x="117.8" y="56.3">OUTA</text>
<text x="129.2" y="54.9">1</text>
<text x="131.9" y="54.9">1</text>
<text x="38.3" y="65.7" transform="rotate(-90 38.3 65.7)">TAB</text>
<text x="63.8" y="61.9" transform="rotate(-90 63.8 61.9)">1</text>
<text x="117.8" y="66" transform="rotate(-90 117.8 66)">11</text>
<text x="140.5" y="61.9" transform="rotate(-90 140.5 61.9)">3</text>
<text x="6.7" y="83.7">B</text>
<text x="120.5" y="83.3">2</text>
<text x="134.9" y="80.5">1</text>
<text x="134.9" y="83.3">3</text>
<text x="157.6" y="78.7" transform="rotate(-90 157.6 78.7)">5</text>
<text x="163.3" y="78.7" transform="rotate(-90 163.3 78.7)">2</text>
<text x="199.9" y="81.9">INB+</text>
<text x="214.4" y="83.3">7</text>
<text x="270.9" y="83.7">B</text>
<text x="120.5" y="89">5</text>
<text x="134.9" y="89">4</text>
<text x="134.9" y="86.1">6</text>
<text x="194.4" y="86.1">6</text>
<text x="203.2" y="84.7">OUTB</text>
<text x="157.6" y="93.1" transform="rotate(-90 157.6 93.1)">4</text>
<text x="160.4" y="93.1" transform="rotate(-90 160.4 93.1)">6</text>
<text x="163.3" y="93.1" transform="rotate(-90 163.3 93.1)">3</text>
<text x="166.1" y="93.1" transform="rotate(-90 166.1 93.1)">1</text>
<text x="134.9" y="100.3">1</text>
<text x="120.5" y="103.2">2</text>
<text x="134.9" y="103.2">3</text>
<text x="134.9" y="106">6</text>
<text x="199.9" y="104.6">INC+</text>
<text x="203.2" y="107.4">OUTC</text>
<text x="214.4" y="106">8</text>
<text x="120.5" y="108.8">5</text>
<text x="134.9" y="108.8">4</text>
<text x="194.4" y="108.8">9</text>
<text x="199.9" y="110.2">INC-</text>
<text x="120.5" y="123">2</text>
<text x="134.9" y="120.2">1</text>
<text x="134.9" y="123">3</text>
<text x="134.9" y="125.8">6</text>
<text x="120.5" y="128.7">5</text>
<text x="134.9" y="128.7">4</text>
<text x="6.7" y="136.8">C</text>
<text x="270.9" y="136.8">C</text>
<text x="120.5" y="142.8">2</text>
<text x="134.9" y="140">1</text>
<text x="134.9" y="142.8">3</text>
<text x="120.5" y="148.5">5</text>
<text x="134.9" y="148.5">4</text>
<text x="134.9" y="145.7">6</text>
<text x="193.1" y="148.5">12</text>
<text x="199.9" y="149.9">IND+</text>
<text x="193.1" y="154.2">13</text>
<text x="199.9" y="155.6">IND-</text>
<text x="203" y="152.8">OUTD</text>
<text x="214.4" y="151.3">14 VBUF_OUT</text>
<text x="134.9" y="159.9">1</text>
<text x="120.5" y="162.7">2</text>
<text x="134.9" y="162.7">3</text>
<text x="134.9" y="165.5">6</text>
<text x="120.5" y="168.4">5</text>
<text x="134.9" y="168.4">4</text>
<text x="6.6" y="190">D</text>
<text x="170.9" y="188.2">Title</text>
<text x="270.8" y="190">D</text>
<text x="170.9" y="196.7">Size</text>
<text x="185.1" y="196.7">Number</text>
<text x="241.9" y="196.7">Revision</text>
<text x="172.3" y="201">A</text>
<text x="170.9" y="205.2">Date:</text>
<text x="170.9" y="208.1">File:</text>
<text x="183.7" y="205.2">4/4/2016</text>
<text x="183.7" y="208.1">C:\Users\..\linear_buffered_sense.SchDoc Drawn By:</text>
<text x="227.8" y="205.2">Sheet</text>
<text x="236" y="205.2">of</text>
<text x="37.8" y="212.3">1</text>
<text x="105.3" y="212.3">2</text>
<text x="172.8" y="212.3">3</text>
<text x="240.2" y="212.3">4</text>
</g>
<g font-size="2.5" fill="#262626">
<text x="16.1" y="35.1">VSUPPLY</text>
<text x="112.7" y="35.1">VSUPPLY</text>
<text x="135.4" y="35.1">VSUPPLY</text>
<text x="197.9" y="35.1">VSUPPLY</text>
<text x="146.9" y="57.8">GND</text>
<text x="141.6" y="64" transform="rotate(90 141.6 64)">HIGH</text>
<text x="200.8" y="60.6">GND</text>
<text x="19" y="72">GND</text>
<text x="36.1" y="72">GND</text>
<text x="53.1" y="72">GND</text>
<text x="61.6" y="72">GND</text>
<text x="73" y="72">GND</text>
<text x="90" y="72">GND</text>
<text x="115.6" y="72">GND</text>
<text x="149.6" y="74.8">RSLO</text>
<text x="186.6" y="80.5">HIGH 5</text>
<text x="217.8" y="83.3">HI_SENSE</text>
<text x="161" y="97.5">OUT</text>
<text x="186.6" y="103.2">RSLO10</text>
<text x="217.8" y="106">LO_SENSE</text>
<text x="223.6" y="103.2">GND</text>
<text x="158.2" y="123">GND</text>
<text x="223.6" y="125.8">GND</text>
<text x="186.6" y="148.5">VBUF_IN</text>
<text x="223.6" y="171.2">GND</text>
</g>
<g font-size="2.5" fill="#0e0e0e">
<text x="30.3" y="37.9">9V</text>
<text x="30.3" y="40.8">MC78M00</text>
<text x="101.3" y="37.9">VREF1</text>
<text x="30.3" y="43.6">U1</text>
<text x="67.2" y="46.4">VR1</text>
<text x="130.3" y="46.4">U2A</text>
<text x="152.2" y="46.1">C1</text>
<text x="190.5" y="45.3">VDD</text>
<text x="206.2" y="46.1">C2</text>
<text x="67.2" y="49.3">3339H</text>
<text x="130.3" y="49.3">OPA1492</text>
<text x="152.2" y="49">1uF</text>
<text x="190.5" y="53.8">GND1</text>
<text x="206.2" y="49">10uF</text>
<text x="16.1" y="57.8">C3</text>
<text x="50.2" y="57.8">C4</text>
<text x="70.1" y="57.8">C5</text>
<text x="84" y="55.8">SW1</text>
<text x="141.1" y="57.8">Q1</text>
<text x="13.3" y="60.6">1uF</text>
<text x="47.4" y="60.6">1uF</text>
<text x="67.2" y="60.6">0.1uF</text>
<text x="96.8" y="65.2">GND6</text>
<text x="141.1" y="60.6">2STD16654T4</text>
<text x="197.9" y="74.8">U2B</text>
<text x="167.8" y="79.3">PREVIEW1</text>
<text x="111" y="86.1">Rs1</text>
<text x="111" y="89">Res2</text>
<text x="167.5" y="85.9">SW3</text>
<text x="230.3" y="87.8">HI_SENSE1</text>
<text x="111" y="91.8">100</text>
<text x="123.8" y="92.7">SW2</text>
<text x="197.9" y="94.7">OPA1492</text>
<text x="197.9" y="97.5">U2C</text>
<text x="230.3" y="96.4">GND2</text>
<text x="111" y="106">Rs2</text>
<text x="163.5" y="105.7">C6</text>
<text x="167.8" y="102">VOUT1</text>
<text x="111" y="111.7">200</text>
<text x="111" y="108.8">Res2</text>
<text x="123.8" y="112.5">SW4</text>
<text x="163.5" y="108.5">100pF</text>
<text x="230.3" y="110.5">LO_SENSE1</text>
<text x="167.8" y="116.2">GND3</text>
<text x="197.9" y="117.3">OPA1492</text>
<text x="230.3" y="119">GND4</text>
<text x="111" y="125.8">Rs3</text>
<text x="111" y="131.5">1k</text>
<text x="111" y="128.7">Res2</text>
<text x="123.8" y="132.4">SW5</text>
<text x="197.9" y="142.8">U2D</text>
<text x="111" y="145.7">Rs4</text>
<text x="111" y="148.5">Res2</text>
<text x="111" y="151.3">10k</text>
<text x="123.8" y="152.2">SW6</text>
<text x="179.2" y="153.1">VBUF_IN1</text>
<text x="230.3" y="155.9">VBUF_OUT1</text>
<text x="111" y="165.5">Rs5</text>
<text x="197.9" y="162.7">OPA1492</text>
<text x="230.3" y="164.4">GND5</text>
<text x="111" y="171.2">100k</text>
<text x="111" y="168.4">Res2</text>
<text x="123.8" y="172">SW7</text>
</g>
</svg>
